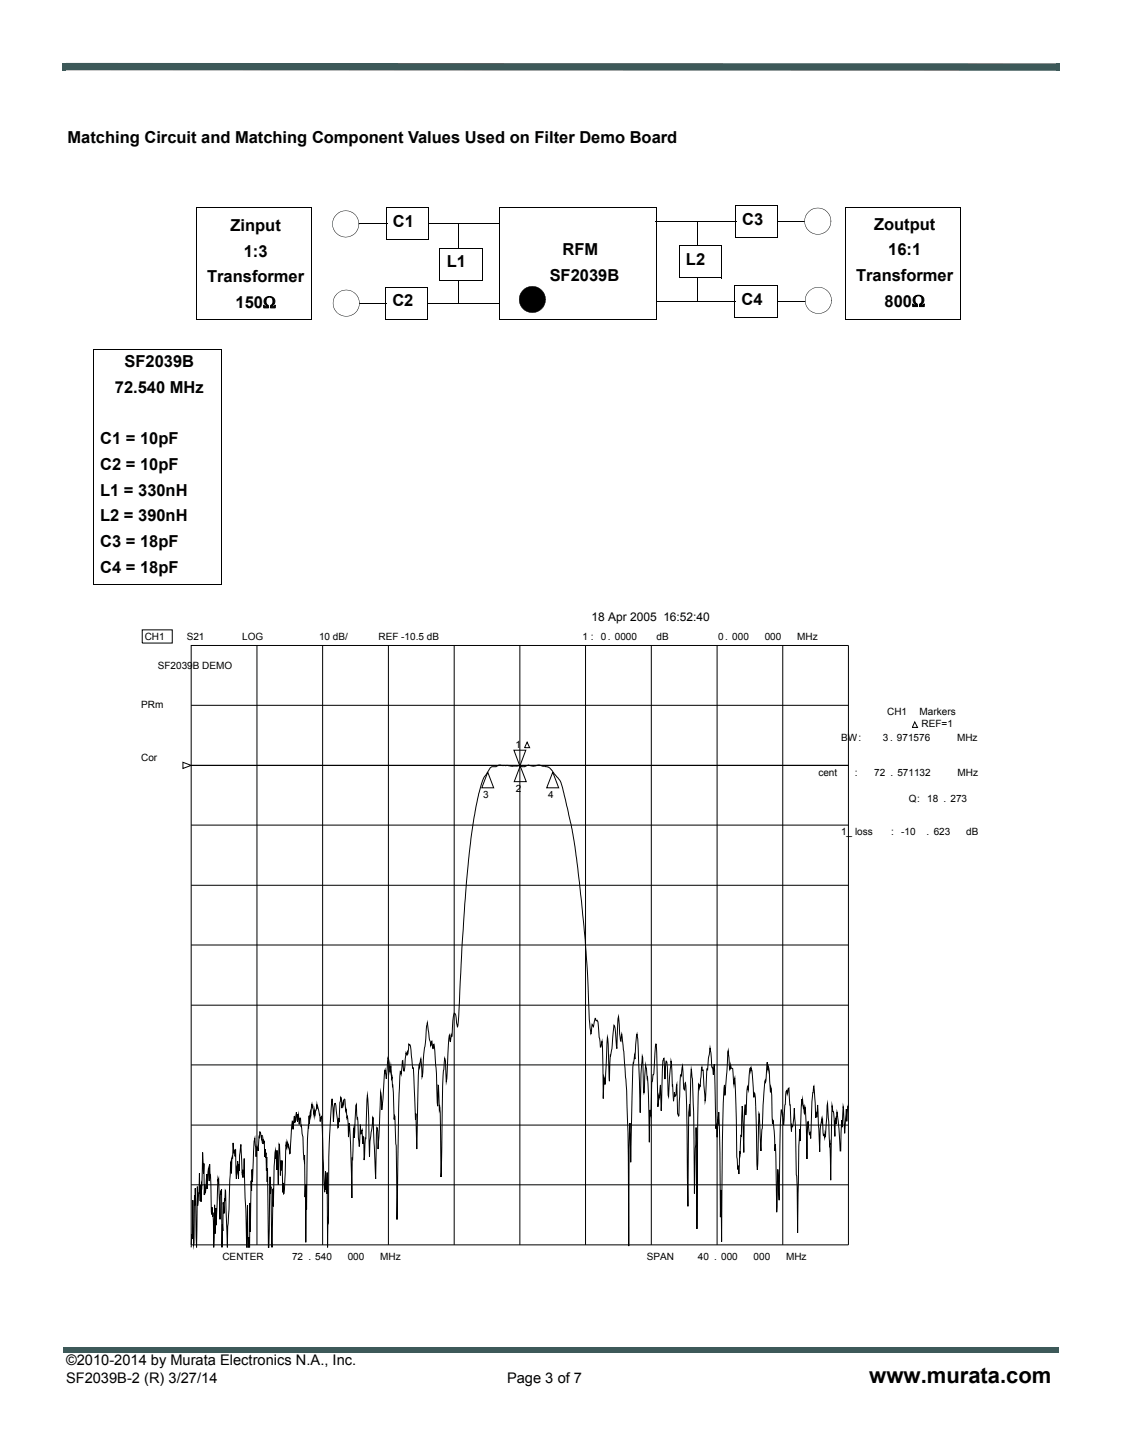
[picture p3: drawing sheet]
<svg xmlns="http://www.w3.org/2000/svg" width="216mm" height="279mm" viewBox="0 0 216 279" stroke-linecap="round" stroke-linejoin="round" font-family="sans-serif">
<g fill="#3d5959">
<path d="M12 12.1h.7v1.4h-.7z"/>
<path d="M203.2 12.2h.7v1.4h-.7z"/>
<path d="M12.7 12.1l190.5 .1v1.4l-190.5-.1z"/>
<path d="M12.2 259.2h.5v1.1h-.5z"/>
<path d="M12.7 259.2h191v1.1h-191z"/>
</g>
<g fill="#fff">
<path d="M13 107h190.3v148.1h-190.3z"/>
<path d="M13.2 107.1h190.1v147.8h-190.1z"/>
</g>
<path d="M203.3 107.1h-190.1v147.8h190.1" fill="none" stroke="#fff" stroke-width=".19"/>
<g fill="none" stroke="#000" stroke-width=".19">
<path d="M27.4 121.2h5.7v2.5h-5.7zM36.8 124.2h126.5v115.3h-126.5zM36.8 135.7h126.5M49.4 124.2v115.3M62.1 124.2v115.3M74.7 124.2v115.3M87.4 124.2v115.3M100 124.2v115.3M112.7 124.2v115.3M125.3 124.2v115.3M138 124.2v115.3M150.6 124.2v115.3"/>
<path d="M176 138.9l.6 1.1h-1zM35.2 146.7l1.6 .6h126.5h-126.5l-1.6 .6zM36.8 158.8h126.5M93.9 148.6l1.1 3h-2.3zM98.9 144.4h2.3l-1.2 3zM100.1 147.4l1.2 3h-2.3zM101.4 142.8l.5 1.1h-1zM106.4 148.6l1.1 3h-2.3zM36.8 170.3h126.5M36.8 193.4h126.5M36.8 181.8h126.5M36.8 216.5h126.5"/>
<path d="M36.8 204.9h126.5M163.3 213.1l-.1-.3-.3 3v-2.4l-.4 4.7-.3-5.2-.1 4-.1-1.4-.1 .7-.1 5.3h-.1l-.6-7.2v-.3l-.2 2.3-.1-1.1-.1 .4v3.1l-.3-4.5-.1-.3-.2-1.2-.2 14.4-.2-7.1-.1 .3-.4-8-.4 6.5v-.6l-.1 .8-.2-.7-.1 .1-.1-3-.1 .5-.1-.6-.2 1.4-.2 4.9-.4-9-.1 2.4-.1-.7-.1 .8-.4-6.1-.4 3-.2 7.1-.1-1.1-.2 .2-.2-2.4-.1 .1-.1 7.1-.3-9.6-.1-.4-.1 1.3-.4-2.7-.1 .6v-.7l-.4 8.1v-2.3l-.2 3.2-.2 16.7-.4-20.1-.3-3.9-.2 3.2-.1 .4-.1-.3-.1 1.2-.5-8.3-.1 .1-.2 1-.1-.7-.1 .2-.5 6.5-.2-2.1-.1 .2v-.8l-.2-.2a146.7 146.7 0 0 0-.3 13.6l-.1 3.7-.2-5.9-.2 8.3-.3-13.1-.1 1.3-.1-3.9-.3-2v.7l-.3-6.5-.1-.5v.9l-.3-4-.2-1v.7l-.2-1.5-.2 3.6-.1 .2-.1-.3v.4l-.2 2.1-.6 11.1-.3-7.2-.4 10.8-.3-13.9-.2-.9-.2 .8-.3-5.1-.2-.5v.6l-.1-.6-.4 4.3-.2-.7-.1 .6-.2 4.9-.1-2-.1 1-.2 8.2-.3-8.9-.1 5.7-.1-.1-.4 7.4-.1-1.5-.2 .6-.1-2.4-.4-15.2-.2 1.2-.2-3h-.3l-.1-.7-.2 .9-.3-3.6-.5 7.9-.1 .7-.1-2-.2 3.5-.3 26.7-.2-10-.1 5.2a329.2 329.2 0 0 0-.3-20.2l-.3 4.8-.2-2.2v.6l-.4-12.4-.1 2-.2-1.4h-.1l-.1-.1-.3-3.6-.4 4.1-.2-.1-.3 6.2-.4-6h-.2v-.6l-.4 3.7v-.1l-.1 .5-.2-.8-.3 27.9-.2-19.5-.3 12.7-.1-15.7-.3-6.4-.2-1.9-.2 9.1-.1-2.2-.2 1.5-.1 18-.3-21.3-.2-2.5-.2 1.4-.1-.1-.3-4.5-.2 1.9-.1-.2-.1 .1-.3 7.9-.2-.4-.2-5.7-.1 2-.3 .3v-.8l-.2 1.7-.5-7.7-.4 6.8-.4-6.6-.1-.2-.2 3.4-.2-4-.2 .5-.1 1.5-.3 8.1-.1-4.9-.5 4.2-.2-10.6-.2-1.5-.4 5.7-.2 .2v1.1l-.2 .2-.1 6.7-.2-1.2-.2 6.2-.3-12.4-.1 .2-.3-2.7-.3 5.4-.3-7.1-.3 3.4-.1 7.5-.4-12.3-.2-2.8-.4 4.8-.1-.6-.3 2.1-.4 18.3-.2-7.5-.1 1.3-.1 22.4-.1-17.3-.3-12.7-.6-7.5-.4-3.3-.1 1.4-.3-1.5-.2-3.3-.3 6.2-.3-3.9-.2-.6-.4 4.5-.4 1.3-.1 4.9-.4-8.4-.4 9-.3-1.3-.1 4.1-.3-11-.3 1.1-.4-4.9-.2-.3-.2 .1-.2-.4-.3 1.6-.3-.5-.2 1.8-.2-2a326.1 326.1 0 0 0-2.4-30.4l-1-6.9-1.2-5.3a13.7 13.7 0 0 0-1.4-4.4l-.9-1.1a2.25 2.25 0 0 0-2.3-1.4 1.62 1.62 0 0 0-1.5 0h-.5a1.62 1.62 0 0 0-1.5 .1l-.9-.2-1.4 .1-.8-.1h-1a1.35 1.35 0 0 0-1.3 .2 1.09 1.09 0 0 0-1.5 .9l-.1 .3a8.9 8.9 0 0 0-1.7 4.4l-.9 4.5-.6 3.8-.9 8.5-.8 12.5-.8 15-.1 .2-.3-2.3-.3-.3-.3 1.4-.1 3-.1 .1-.1-.3-.1 1.2-.2-1.2-.1 .7-.5 8.2-.2-3.9-.1-.5-.2 2.1a38.2 38.2 0 0 0-.3 8.2l-.2 12.5-.2-12.5-.1-.9-.1 .4-.1-4.6-.2 4-.2-6.3-.4-5.2-.1-.5-.2 .9-.2-1.4-.2 .8-.7-4.4-.7 6.1-.3 4.3-.2-3.5-.2 1.6-.1-.4-.1 .5-.4 15.7-.2-6.8-.1 1.2-.4-10-.1 .1-.4-4.2-.2-.4-.1-.1-.2 1.9-.1-.4-.1 .5-.2-.3-.3 3.3-.1 .2-.2-2-.3 2.6-.2-.5-.3 7.1-.3 21.4-.2-14.2-.2-5.7-.1-.1-.1 .7-.1-5.2-.3-2.9v.2l-.2-2.4-.1 1.2-.4-2.8-.4 4.1-.2-1.7-.1 .3-.5 7.4-.3-3.5-.5 11v-3.5l-.2-.6-.2 9.9-.6-11.9-.5 4.7-.1 2.9-.1-7.4-.3-4.5-.3 8.4-.3 4.1-.1-4.4-.1-.1-.1 1.4-.1-2.7-.3 .8-.1-1.8-.2 4.2-.5-8.1-.1 .2-.3 6.2-.1-1.8-.1 .5-.1 5.5-.1-.2-.1 7.6-.2-10.3-.3-4.1-.1 2.7-.2-3.6-.1-.3v.2l-.2-1.7-.1 .3-.1-2.2-.2 .3-.1 .7-.1-.5-.2 1.2-.2-2.1-.2 1-.2 3.8v-.8l-.2 1.9-.5-4.7-.1 .1-.2 3.4-.3-4.4-.6 11.2-.1 12.5-.1-.4-.1 5.3-.1-14.4v4.1l-.1-1.3-.1 .6-.1-3.6-.1 4-.1-.9-.6-13.6-.2 .9-.1-1.3-.5-2-.4 2.2-.1-1-.1 .8-.4-2.1-.2 2.3-.1-.7-.1 .5-.1 1.7v-1.5l-.3 4.6-.4 19.8-.2-16.8-.1 .9-.2-4.5-.3-2.1-.1 .1-.1-1.5-.1 .2-.1 1-.2-1.9-.1 1.4-.1-1.5-.1 .5-.1-.9v1.5l-.1 .2-.1-.5-.1 .9-.1-1.3-.2 2.5-.2-1.5-.4 6.2-.3-1.7-.1 .5-.2-1.1-.1 1-.1-.4-.3 8.6-.1 .8-.1-2.1-.1 1.8-.1-6.1-.1 1.9-.2-1.8v2.8l-.3-6-.1 7.8-.3-6.7-.1 3.8-.1-3.5v1.3l-.1-1.5-.1 .4-.3 10.3-.1-3.4-.2 11.3-.2-11.7-.1 1.4v-3.3l-.4 13.6-.1-15.1-.1 2.5-.1-4.8v2.7l-.1-3.5-.1 1-.1-1.7-.1 1.5v-2.9l-.2 .2-.1-.7-.1 .9-.1-1.7-.1 .7-.3-1.3-.3 3.7-.3-.9-.1 2-.3-3.6-.1 .6-.3 7.7-.1-2.3-.1 4.2-.1-2-.1 9.8-.1-5.5-.1 8.5-.1-1.9v1.5l-.2 .4-.1-8.1-.1 8.1-.5-17.1-.1 2.9-.1-.7v1.5l-.1-1.2-.1 .3-.2-5.5-.3 2.1-.1 3v-1.2l-.1 2.7-.2-3.4-.2 3.5-.2-5.7-.1 1.3v-1.1l-.2 .4-.1-1.9-.4 5.9v-2.3l-.1 .5-.6 16-.4-10.8-.1-.2-.2 4.5-.2-2.1-.2 8.6-.1-11.2-.1 1.1v-.8l-.1 .8-.1 4.7-.2-7.7-.1 .4-.1-.4-.3 8.9-.1-3.3-.1 4.9-.1-5.6-.2 8.2v-5l-.3-2.7-.1 1.4v-.6l-.1-5.3-.3-3.8v3.3l-.2-2.4-.2 3.8-.1-2.8-.2 3.4-.1 .2-.1-1.6-.1 2-.1-6v1.9l-.2-4-.3 9.4-.1-3.1-.1 3-.1-5.3-.1 3.7-.3 2.5v-3.7l-.2 11.7-.2-11.4-.1 3.3-.1-1.8-.1 9v.5l-.2-8.7-.1 6v1.5l-.1-.9-.1 2.5M36.8 228h126.5"/>
</g>
<path d="M37.7 40h22.2v21.5h-22.2z" fill="#fff"/>
<g fill="none" stroke="#000" stroke-width=".19">
<path d="M37.7 40h22.3M37.7 39.9v21.6M59.9 40v21.5M74.3 39.9v6.2h8.1M74.3 40h8.2M82.4 40v6.2M65.7 58.4h8.7M66.2 43.1h8.3M74.2 55.3v6.2M74.2 55.3h8.2l-.1 6.2M82.5 58.4h13.4M82.7 43.1h13.4"/>
<path d="M37.7 61.5h22.2M74.1 61.5h8.2"/>
</g>
<circle cx="66.5" cy="43.1" r="2.54" fill="#fff"/>
<path d="M64.7 41.3a2.5 2.5 0 0 1 2.8-.6 2.5 2.5 0 0 1 1.5 2.4l-.2-1-.5-.8-.8-.5-1-.2-.9 .2-.8 .5-.6 .8-.2 1 .2 1 .6 .8 .8 .5 .9 .2 1-.2 .8-.5 .5-.8 .2-1a2.55 2.55 0 0 1-3.5 2.3 2.55 2.55 0 0 1-.8-4.1z" fill="#000"/>
<circle cx="66.6" cy="58.3" r="2.53" fill="#fff"/>
<path d="M64.8 56.5a2.5 2.5 0 0 1 2.8-.6 2.5 2.5 0 0 1 1.5 2.4l-.2-.9-.5-.8-.8-.6-1-.2-.9 .2-.8 .6-.6 .8-.2 .9 .2 1 .6 .8 .8 .5 .9 .2 1-.2 .8-.5 .5-.8 .2-1a2.54 2.54 0 0 1-3.3 2.5 2.54 2.54 0 0 1-1.3-3.9zM100.6 55.8a2.49 2.49 0 0 1 2.8-.6 2.49 2.49 0 0 1 1.5 2.4l-.2-.9-.5-.8-.8-.6-1-.2-.9 .2-.8 .6-.6 .8-.2 .9 .2 1 .6 .8 .8 .5 .9 .2 1-.2 .8-.5 .5-.8 .2-1a2.54 2.54 0 0 1-3.3 2.5 2.54 2.54 0 0 1-1.3-3.9z" fill="#000"/>
<g fill="none" stroke="#000" stroke-width=".19">
<path d="M96.1 40v21.5M141.5 39.6h8.2M141.5 39.6v6.2h8.1M149.6 39.6v6.2M84.6 47.8h8.2M84.6 47.8v6.2M88.3 43v4.8M88.3 54v4.4M92.8 47.8v6.2h-8.2M96.1 40h30.2v21.6M126.1 42.7h15.7M126.5 58h15.1"/>
<path d="M141.4 54.9h8.2l-.1 6.3M141.4 54.9v6.2M149.8 58h8.5M149.9 42.7h8M96.1 61.5h30.2M141.3 61.1h8.2"/>
</g>
<circle cx="102.4" cy="57.6" r="2.54" fill="#000"/>
<circle cx="157.4" cy="42.6" r="2.53" fill="#fff"/>
<path d="M155.6 40.7a2.49 2.49 0 0 1 2.7-.5 2.49 2.49 0 0 1 1.6 2.4l-.2-1-.6-.8-.8-.5-.9-.2-1 .2-.8 .5-.5 .8-.2 1 .2 .9 .5 .8 .8 .6 1 .2 .9-.2 .8-.6 .6-.8 .2-.9a2.54 2.54 0 0 1-3.3 2.4 2.54 2.54 0 0 1-1.4-3.9z" fill="#000"/>
<circle cx="157.5" cy="57.8" r="2.53" fill="#fff"/>
<path d="M155.7 56a2.5 2.5 0 0 1 2.7-.6 2.5 2.5 0 0 1 1.6 2.4l-.2-1-.6-.8-.7-.5-1-.2-1 .2-.8 .5-.5 .8-.2 1 .2 1 .5 .8 .8 .5 1 .2 1-.2 .7-.5 .6-.8 .2-1a2.54 2.54 0 0 1-3.3 2.5 2.54 2.54 0 0 1-1.4-3.9z" fill="#000"/>
<path d="M130.6 53.5h8.2M134.3 42.5v4.8M134.3 53.5v4.4M138.8 47.3v6.2M138.9 47.3h-8.2v6.2" fill="none" stroke="#000" stroke-width=".19"/>
<path d="M162.6 40h22.2v21.5h-22.2z" fill="#fff"/>
<path d="M162.6 39.9v21.6M162.6 40h22.3M184.8 40v21.5M162.6 61.5h22.2" fill="none" stroke="#000" stroke-width=".19"/>
<path d="M17.9 67.2h24.7v45.3h-24.7z" fill="#fff"/>
<path d="M17.9 67.1v45.4M17.9 67.2h24.8M42.6 67.2v45.3h-24.7" fill="none" stroke="#000" stroke-width=".19"/>
<text font-size="4.2" x="167.3" y="266.2">www.murata.com</text>
<g font-size="3.2">
<text x="13" y="27.6">Matching Circuit and Matching Component Values Used on Filter Demo Board</text>
<text x="44.4" y="44.4">Zinput</text>
<text x="75.6" y="43.6">C1</text>
<text x="142.8" y="43.3">C3</text>
<text x="168.2" y="44.2">Zoutput</text>
<text x="46.9" y="49.4">1:3</text>
<text x="86" y="51.5">L1</text>
<text x="108.2" y="49.1">RFM</text>
<text x="132" y="51">L2</text>
<text x="170.9" y="49.1">16:1</text>
<text x="39.9" y="54.3">Transformer</text>
<text x="45.3" y="59.2">150Ω</text>
<text x="75.5" y="59">C2</text>
<text x="105.8" y="54.1">SF2039B</text>
<text x="142.7" y="58.6">C4</text>
<text x="164.7" y="54.1">Transformer</text>
<text x="170.2" y="59">800Ω</text>
<text x="24" y="70.7">SF2039B</text>
<text x="22.1" y="75.6">72.540 MHz</text>
<text x="19.3" y="85.5">C1 = 10pF</text>
<text x="19.3" y="90.4">C2 = 10pF</text>
<text x="19.3" y="95.4">L1 = 330nH</text>
<text x="19.3" y="100.3">L2 = 390nH</text>
<text x="19.3" y="105.2">C3 = 18pF</text>
<text x="19.3" y="110.2">C4 = 18pF</text>
</g>
<g font-size="2.8">
<text x="12.7" y="262.7">©2010-2014 by Murata Electronics N.A., Inc.</text>
<text x="12.7" y="266.2">SF2039B-2 (R) 3/27/14</text>
<text x="97.6" y="266.2">Page 3 of 7</text>
</g>
<text font-size="2.3" x="113.8" y="119.5">18 Apr 2005 16:52:40</text>
<g font-size="1.9">
<text x="27.9" y="123.2">CH1</text>
<text x="35.9" y="123.2">S21</text>
<text x="46.6" y="123.2">LOG</text>
<text x="61.4" y="123.2">10 dB/</text>
<text x="72.8" y="123.2">REF -10.5 dB</text>
<text x="112.1" y="123.2">1 :</text>
<text x="115.6" y="123.2">0. 0000</text>
<text x="126.3" y="123.2">dB</text>
<text x="138.2" y="123.2">0. 000</text>
<text x="147.1" y="123.2">000</text>
<text x="153.4" y="123.2">MHz</text>
<text x="30.4" y="128.7">SF2039B DEMO</text>
<text x="27.2" y="136.3">PRm</text>
<text x="170.7" y="137.7">CH1</text>
<text x="177" y="137.7">Markers</text>
<text x="99.2" y="143.9">1</text>
<text x="161.8" y="142.6">BW:</text>
<text x="169.9" y="142.6">3. 971576</text>
<text x="177.3" y="140">REF=1</text>
<text x="184.2" y="142.6">MHz</text>
<text x="27.2" y="146.5">Cor</text>
<text x="157.5" y="149.2">cent</text>
<text x="164.5" y="149.2">:</text>
<text x="168.2" y="149.2">72 . 571132</text>
<text x="184.3" y="149.2">MHz</text>
<text x="93" y="153.6">3</text>
<text x="99.2" y="152.4">2</text>
<text x="105.5" y="153.6">4</text>
<text x="174.9" y="154.4">Q:</text>
<text x="178.4" y="154.4">18 . 273</text>
<text x="161.8" y="160.7">1_ loss</text>
<text x="171.5" y="160.7">:</text>
<text x="173.4" y="160.7">-10</text>
<text x="178.3" y="160.7">. 623</text>
<text x="185.9" y="160.7">dB</text>
<text x="42.8" y="242.5">CENTER</text>
<text x="56.2" y="242.5">72 . 540</text>
<text x="66.9" y="242.5">000</text>
<text x="73.2" y="242.5">MHz</text>
<text x="124.5" y="242.5">SPAN</text>
<text x="134.3" y="242.5">40 . 000</text>
<text x="145" y="242.5">000</text>
<text x="151.3" y="242.5">MHz</text>
</g>
</svg>
